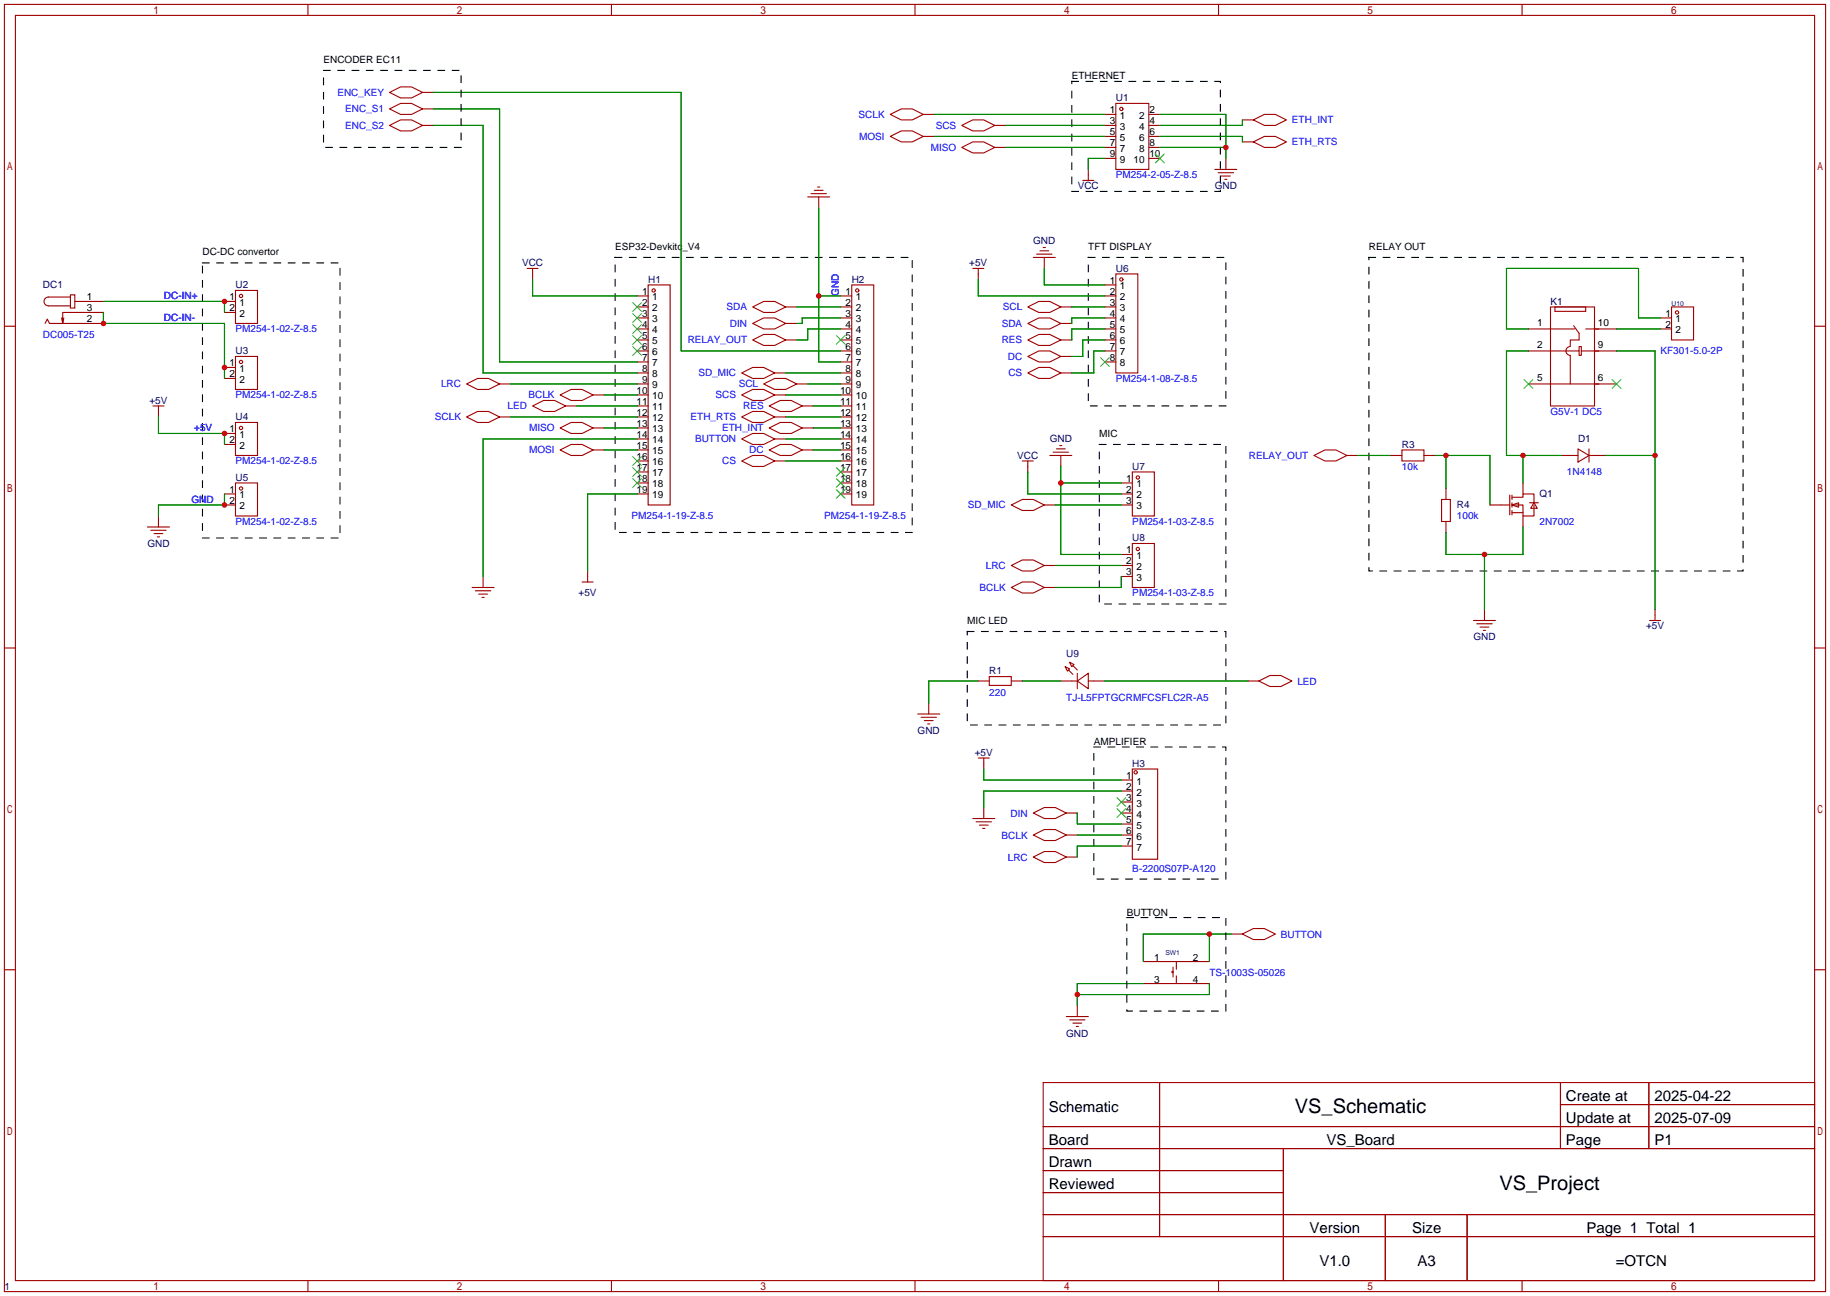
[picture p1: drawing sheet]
<svg xmlns="http://www.w3.org/2000/svg" width="422mm" height="299mm" viewBox="0 0 422 299" stroke-linecap="round" stroke-linejoin="round" font-family="sans-serif">
<g fill="none" stroke="#a10000" stroke-width=".25">
<path d="M1 1h420.4v297.2h-420.4zM3.6 3.6h415.2v292.1h-415.2zM71.1 1v2.6M141.1 1v2.6M211.2 1v2.6M281.3 1v2.6M351.3 1v2.6M89.9 21.3l2.6-1.2h2.5l2.5 1.2-2.5 1.3h-2.5zM89.9 25.1l2.6-1.2h2.5l2.5 1.2-2.5 1.3h-2.5zM89.9 29l2.6-1.3h2.5l2.5 1.3-2.5 1.2h-2.5zM97.5 29h2.6M97.5 21.3h2.6"/>
<path d="M97.5 25.1h2.6M205.5 31.5l2.5-1.3h2.6l2.5 1.3-2.5 1.3h-2.6zM205.5 26.4l2.5-1.3h2.6l2.5 1.3-2.5 1.3h-2.6zM213.1 26.4h2.5M213.1 31.5h2.5M222 34l2.5-1.2h2.6l2.5 1.2-2.5 1.3h-2.6zM222 29l2.5-1.3h2.6l2.5 1.3-2.5 1.2h-2.6zM229.6 29h2.6M229.6 34h2.6M251.2 39.1v2.6M255 26.4h2.6M255 36.6h2.6"/>
<path d="M255 29h2.6M255 34h2.6M255 31.5h2.6M257.6 23.9h7.6v15.2h-7.6zM265.2 26.4h2.5M265.2 36.6h2.5M265.2 29h2.5M265.2 34h2.5M265.2 31.5h2.5M280.4 39.1h5.1M281.2 39.9h3.5M283 36.6v2.5"/>
<path d="M286.8 27.7h2.5M286.8 32.8h2.5M289.3 27.7l2.5-1.3h2.6l2.5 1.3-2.5 1.3h-2.6zM289.3 32.8l2.5-1.3h2.6l2.5 1.3-2.5 1.2h-2.6zM186.4 45.5h5.1M187.2 44.7h3.6M188 43.9h2M188.7 43.2h.5M189 45.5v2.5M238.5 59.4h5.1M239.3 58.7h3.5M240 57.9h2.1"/>
<path d="M240.8 57.2h.5M241 59.4v2.6M249.9 41.7h2.6M281.9 40.6h2.1M282.7 41.4h.5M1 75.3h2.6M10.4 74.7l.5-1 .5 1h12.5M14.7 73.4l-.2 1.3M16.3 68.1h1v3h-1zM16.3 68.6h-5.1a1.02 1.02 0 0 0-1 1 1.02 1.02 0 0 0 1 1h5.1M17.3 69.6h6.6M23.9 72.1h-9.4v2.6l-.3-1.3"/>
<path d="M51.8 69.6h2.6M51.8 72.1h2.6M54.4 67.1h5v7.6h-5zM121.7 62h2.5M122.9 62v2.5M147.1 68.3h2.5M147.1 70.9h2.5M147.1 73.4h2.5M147.1 75.9h2.5M147.1 78.5h2.5M149.6 65.8h5.1v50.8h-5.1zM173.7 74.7l2.6-1.3h2.5l2.6 1.3-2.6 1.2h-2.5z"/>
<path d="M173.7 70.9l2.6-1.3h2.5l2.6 1.3-2.6 1.2h-2.5zM173.7 78.5l2.6-1.3h2.5l2.6 1.3-2.6 1.3h-2.5zM181.4 70.9h2.5M181.4 78.5h2.5M181.4 74.7h2.5M194.1 68.3h2.5M194.1 70.9h2.5M194.1 73.4h2.5M194.1 75.9h2.5M194.1 78.5h2.5M196.6 65.8h5.1v50.8h-5.1zM224.5 62h2.6"/>
<path d="M225.8 62v2.5M237.2 74.7l2.6-1.3h2.5l2.6 1.3-2.6 1.2h-2.5zM237.2 70.9l2.6-1.3h2.5l2.6 1.3-2.6 1.2h-2.5zM237.2 78.5l2.6-1.3h2.5l2.6 1.3-2.6 1.3h-2.5zM244.9 70.9h2.5M244.9 78.5h2.5M244.9 74.7h2.5M255 68.3h2.6M255 70.9h2.6M255 73.4h2.6M255 75.9h2.6M255 78.5h2.6"/>
<path d="M255 65.8h2.6M257.6 63.2h5v22.9h-5zM352.8 75.9h10.7M357.9 70.9h10.1v22.8h-10.1zM358.9 70.9h7.1v1h-7.1zM363.2 75.2l1.3 1.8v1.5h-2v1.5M366 75.9h7.1M383.3 73.4h2.5M383.3 75.9h2.5M385.8 70.9h5.1v7.6h-5.1zM418.8 75.3h2.6M35.3 93.7h2.5"/>
<path d="M36.6 93.7v2.6M51.8 84.8h2.6M51.8 87.4h2.6M54.4 82.3h5v7.6h-5zM54.4 97.5h5v7.7h-5zM107.7 88.6l2.5-1.2h2.6l2.5 1.2-2.5 1.3h-2.6zM107.7 96.3l2.5-1.3h2.6l2.5 1.3-2.5 1.2h-2.6zM115.3 88.6h2.6M115.3 96.3h2.6M122.9 93.7l2.6-1.2h2.5l2.6 1.2-2.6 1.3h-2.5zM129.3 91.2l2.5-1.3h2.6l2.5 1.3-2.5 1.3h-2.6zM129.3 98.8l2.5-1.3h2.6l2.5 1.3-2.5 1.3h-2.6z"/>
<path d="M130.6 93.7h2.5M136.9 91.2h2.5M136.9 98.8h2.5M147.1 81h2.5M147.1 83.6h2.5M147.1 86.1h2.5M147.1 88.6h2.5M147.1 91.2h2.5M147.1 93.7h2.5M147.1 96.3h2.5M147.1 98.8h2.5M171.2 96.3l2.5-1.3h2.6l2.5 1.3-2.5 1.2h-2.6z"/>
<path d="M171.2 91.2l2.5-1.3h2.6l2.5 1.3-2.5 1.3h-2.6zM171.2 86.1l2.5-1.3h2.6l2.5 1.3-2.5 1.3h-2.6zM176.3 88.6l2.5-1.2h2.6l2.5 1.2-2.5 1.3h-2.6zM177.5 98.8l2.6-1.3h2.5l2.6 1.3-2.6 1.3h-2.5zM177.5 93.7l2.6-1.2h2.5l2.6 1.2-2.6 1.3h-2.5zM178.8 86.1h2.6M178.8 91.2h2.6M178.8 96.3h2.6M183.9 88.6h2.5M185.2 93.7h2.5M185.2 98.8h2.5M194.1 81h2.5"/>
<path d="M194.1 83.6h2.5M194.1 86.1h2.5M194.1 88.6h2.5M194.1 91.2h2.5M194.1 93.7h2.5M194.1 96.3h2.5M194.1 98.8h2.5M237.2 82.3l2.6-1.3h2.5l2.6 1.3-2.6 1.3h-2.5zM237.2 86.1l2.6-1.3h2.5l2.6 1.3-2.6 1.3h-2.5zM244.9 86.1h2.5M244.9 82.3h2.5M255 81h2.6"/>
<path d="M255 83.6h2.6M352.8 81h11.7v-1h.5v1M352.8 88.6h20.3M362.4 80a1.02 1.02 0 0 0-1 1.1 1.02 1.02 0 0 0 1 .9l.1 6.6M364.5 81v1h.5v-1h4.1M368 81h5.1M36.6 119.1v2.6M51.8 114h2.6M51.8 100.1h2.6M51.8 102.6h2.6M51.8 116.6h2.6M54.4 111.5h5v7.6h-5z"/>
<path d="M129.3 103.9l2.5-1.3h2.6l2.5 1.3-2.5 1.3h-2.6zM136.9 103.9h2.5M147.1 101.3h2.5M147.1 103.9h2.5M147.1 106.4h2.5M147.1 109h2.5M147.1 111.5h2.5M147.1 114h2.5M171.2 106.4l2.5-1.2h2.6l2.5 1.2-2.5 1.3h-2.6zM171.2 101.3l2.5-1.2h2.6l2.5 1.2-2.5 1.3h-2.6zM177.5 103.9l2.6-1.3h2.5l2.6 1.3-2.6 1.3h-2.5zM178.8 101.3h2.6"/>
<path d="M178.8 106.4h2.6M185.2 103.9h2.5M194.1 101.3h2.5M194.1 103.9h2.5M194.1 106.4h2.5M194.1 109h2.5M194.1 111.5h2.5M194.1 114h2.5M233.4 116.6l2.6-1.3h2.5l2.5 1.3-2.5 1.3h-2.5zM236 106.4h2.5M237.2 106.4v2.6M241 116.6h2.6"/>
<path d="M242.3 105.2h5.1M243.1 104.4h3.5M243.8 103.6h2.1M244.6 102.9h.5M244.9 105.2v2.5M258.8 111.5h2.6M258.8 114h2.6M258.8 116.6h2.6M261.4 109h5v10.1h-5zM303.3 105.2l2.5-1.3h2.6l2.5 1.3-2.5 1.2h-2.6zM310.9 105.2h2.5M321.1 105.2h2.5"/>
<path d="M323.6 103.9h5.1v2.5h-5.1zM328.7 105.2h2.5M332.7 115.3h2.1v5.1h-2.1zM333.8 112.8v2.5M343.9 116.6h4.6M348.5 114.3v4.6M349 116.6h2.5v2.5h2.6v-2.5M349 114.8h2.5v-.8h2.6v2.1M349 116.6l1.5-.5v1zM349 114.3v1M349 116.1v1M349 117.9v1"/>
<path d="M349 118.4h2.5M351.5 111.5v2.5M351.5 119.1v2.6M353.1 116.1h2M354.1 116.1l.7 1.2h-1.5zM360.4 105.2h3.8M364.2 103.6l2.6 1.6-2.6 1.5zM366.8 105.2h3.8M366.8 103.6v3.1M34 121.7h5.1M34.8 122.4h3.6M35.6 123.2h2"/>
<path d="M36.3 124h.5M109 135.6h5M109.7 136.4h3.6M110.5 137.2h2M111.3 137.9h.5M111.5 133.1v2.5M134.4 134.4h2.5M135.6 131.8v2.6M233.4 130.6l2.6-1.3h2.5l2.5 1.3-2.5 1.2h-2.5zM233.4 135.6l2.6-1.2h2.5l2.5 1.2-2.5 1.3h-2.5zM241 135.6h2.6M241 130.6h2.6"/>
<path d="M258.8 128h2.6M258.8 130.6h2.6M258.8 133.1h2.6M261.4 125.5h5v10.1h-5zM333.8 120.4v2.5M1 149.6h2.6M225.8 157.2h2.5M228.3 156.2h5.1v2h-5.1zM233.4 157.2h2.6M244.9 157.2h3.8M245.9 153.9l1 .5-.5 .5zM246.6 154.7l1 1"/>
<path d="M246.9 152.9l1 .5-.5 .5zM247.6 153.7l1.1 1M248.7 157.2l2.5-1.8v3.6zM248.7 155.4v3.6M251.2 157.2h3.8M288 157.2h2.6M290.6 157.2l2.5-1.2h2.6l2.5 1.2-2.5 1.3h-2.6zM340.1 143.3h5.1M340.9 144h3.5M341.6 144.8h2.1M342.4 145.5h.5M342.6 140.7v2.6"/>
<path d="M380.7 143.3h2.6M382 140.7v2.6M418.8 149.6h2.6M211.8 164.8h5.1M212.6 165.6h3.6M213.4 166.4h2M214.1 167.1h.5M214.4 162.3v2.5M225.8 175h2.5M227.1 175v2.5M261.4 177.5h5.8v20.9h-5.8zM224.5 189h5.1"/>
<path d="M225.3 189.7h3.6M226.1 190.5h2M226.8 191.3h.5M227.1 186.4v2.6M238.5 187.7l2.5-1.3h2.6l2.5 1.3-2.5 1.3h-2.6zM238.5 192.8l2.5-1.3h2.6l2.5 1.3-2.5 1.3h-2.6zM238.5 197.9l2.5-1.3h2.6l2.5 1.3-2.5 1.2h-2.6zM246.1 187.7h2.6M246.1 192.8h2.6M246.1 197.9h2.6M258.8 180.1h2.6M258.8 182.6h2.6"/>
<path d="M258.8 185.2h2.6M258.8 187.7h2.6M258.8 190.2h2.6M258.8 192.8h2.6M258.8 195.3h2.6M284.2 215.6h2.6M286.8 215.6l2.5-1.2h2.5l2.6 1.2-2.6 1.3h-2.5zM1 223.9h2.6M246.1 234.7h5.1M246.9 235.5h3.5M247.6 236.2h2.1M248.4 237h.5"/>
<path d="M248.7 232.2v2.5M263.9 222h15.2M263.9 227.1h15.2M270.8 224.3h-.3v.2h.3M270.8 223.3v2.3M271.5 222v1.8M271.5 225.3v1.8M418.8 223.9h2.6M240.8 249.9h178v45.8h-178zM267.7 249.9v35.6M360.2 249.9v15.3M360.2 255h58.6"/>
<path d="M380.6 249.9v15.3M240.8 260.1h178M240.8 265.2h178M240.8 270.3h55.4M240.8 275.3h55.4M296.2 265.2v30.5M71.1 295.7v2.5M141.1 295.7v2.5M211.2 295.7v2.5M240.8 280.4h178M240.8 285.5h178M281.3 295.7v2.5"/>
<path d="M319.8 280.4v15.3M338.6 280.4v15.3M351.3 295.7v2.5"/>
<circle cx="258.8" cy="25.1" r=".38"/>
<circle cx="55.6" cy="68.3" r=".38"/>
<circle cx="150.9" cy="67.1" r=".38"/>
<circle cx="197.9" cy="67.1" r=".38"/>
<circle cx="258.8" cy="64.5" r=".38"/>
<circle cx="387.1" cy="72.1" r=".38"/>
<circle cx="55.6" cy="83.6" r=".38"/>
<circle cx="55.6" cy="98.8" r=".38"/>
<circle cx="55.6" cy="112.8" r=".38"/>
<circle cx="262.6" cy="110.2" r=".38"/>
<circle cx="262.6" cy="126.7" r=".38"/>
<circle cx="262.1" cy="178.3" r=".38"/>
</g>
<path d="M74.7 16.3h31.7v17.7h-31.7zM247.4 18.8h34.3v25.4h-34.3zM142 59.4h68.6v63.5h-68.6zM251.2 59.4h31.8v34.3h-31.8zM316 59.4h86.3v72.4h-86.3zM46.7 60.7h31.8v63.5h-31.8zM253.7 102.6h29.3v36.8h-29.3zM223.3 145.8h59.7v21.6h-59.7zM252.5 172.5h30.5v30.4h-30.5zM260.1 211.8h22.9v21.6h-22.9z" fill="none" stroke="#000" stroke-width=".25" stroke-dasharray="1.5 1.8"/>
<g fill="none" stroke="#008700" stroke-width=".25">
<path d="M100.1 29h11.4v57.1h35.6M100.1 25.1h15.2v58.5h31.8M100.1 21.3h57.1v59.7h36.9M215.6 26.4h39.4M215.6 31.5h39.4M232.2 34h22.8M232.2 29h22.8M255 36.6h-3.8v2.5M267.7 26.4h15.3v10.2M267.7 34h15.3M267.7 31.5h19.1v1.3M286.8 27.7v1.3h-19.1"/>
<path d="M189 48v35.6h5.1M23.9 69.6h27.9v2.5M23.9 72.1v2.6h27.9v12.7M122.9 64.5v3.8h24.2M183.9 70.9h10.2M189 68.3h5.1M194.1 73.4h-8.9v1.3h-1.3M194.1 75.9h-7.7v2.6h-2.5M225.8 64.5v3.8h29.2M241 62v3.8h14M247.4 70.9h7.6M255 73.4h-7.6v1.3"/>
<path d="M255 75.9h-7.6v2.6M255 78.5h-5.1v3.8h-2.5M373.1 75.9h10.2M383.3 73.4h-5.1v-11.4h-30.5v13.9h5.1M36.6 96.3v3.8h15.2v2.5M117.9 96.3h29.2M117.9 88.6h29.2M133.1 93.7h14M139.4 98.8h7.7M139.4 91.2h7.7M181.4 96.3h12.7M181.4 91.2h12.7"/>
<path d="M181.4 86.1h12.7M186.4 88.6h7.7M187.7 98.8h6.4M187.7 93.7h6.4M255 81h-2.5v5.1h-5.1M352.8 81h-5.1v24.2h12.7M373.1 81h8.9v59.7M51.8 114v2.6h-15.2v2.5M139.4 103.9h7.7M147.1 101.3h-35.6v31.8M147.1 114h-11.5v17.8M181.4 101.3h12.7"/>
<path d="M181.4 106.4h12.7M187.7 103.9h6.4M237.2 109v5h21.6M243.6 116.6h15.2M244.9 107.7v20.3h13.9M244.9 111.5h13.9M313.4 105.2h7.7M331.2 105.2h12.7v11.4M333.8 105.2v7.6M351.5 105.2v6.3M370.6 105.2h11.4M243.6 130.6h15.2"/>
<path d="M258.8 133.1v2.5h-15.2M342.6 128v12.7M351.5 121.7v6.3h-17.7v-5.1M225.8 157.2h-11.4v5.1M236 157.2h8.9M255 157.2h33M227.1 177.5v2.6h31.7M248.7 187.7v2.5h10.1M248.7 192.8h10.1M258.8 182.6h-31.7v3.8M258.8 195.3h-10.1v2.6M279.1 215.6v6.4"/>
<path d="M284.2 215.6h-20.3v6.4M263.9 227.1h-15.2v5.1M279.1 227.1v2.5h-30.4"/>
</g>
<g fill="none" stroke="#3c3" stroke-width=".25">
<path d="M266.7 35.6l2 2M268.7 35.6l-2 2M146 69.9l2.1 2M146 72.4l2.1 2M146 74.9l2.1 2.1M146 77.5l2.1 2M148.1 69.9l-2.1 2M148.1 72.4l-2.1 2M148.1 74.9l-2.1 2.1M148.1 77.5l-2.1 2M193 77.5l2.1 2M195.1 77.5l-2.1 2"/>
<path d="M146 80l2.1 2M148.1 80l-2.1 2M254 82.6l2 2M256 82.6l-2 2M351.8 87.6l2 2.1M353.8 87.6l-2 2.1M372.1 87.6l2 2.1M374.1 87.6l-2 2.1M146 105.4l2.1 2M146 108l2.1 2M146 110.5l2.1 2M148.1 105.4l-2.1 2"/>
<path d="M148.1 108l-2.1 2M148.1 110.5l-2.1 2M193 108l2.1 2M193 110.5l2.1 2M193 113l2.1 2.1M195.1 108l-2.1 2M195.1 110.5l-2.1 2M195.1 113l-2.1 2.1M257.8 184.1l2 2.1M257.8 186.7l2 2M259.8 184.1l-2 2.1M259.8 186.7l-2 2"/>
</g>
<g fill="#c00">
<circle cx="51.8" cy="69.6" r=".63"/>
<circle cx="23.9" cy="74.7" r=".63"/>
<circle cx="51.8" cy="84.8" r=".63"/>
<circle cx="51.8" cy="116.6" r=".63"/>
<circle cx="51.8" cy="100.1" r=".63"/>
<circle cx="283" cy="34" r=".63"/>
<circle cx="189" cy="68.3" r=".63"/>
<circle cx="244.9" cy="111.5" r=".63"/>
<circle cx="279.1" cy="215.6" r=".63"/>
<circle cx="248.7" cy="229.6" r=".63"/>
<circle cx="351.5" cy="105.2" r=".63"/>
<circle cx="382" cy="105.2" r=".63"/>
<circle cx="342.6" cy="128" r=".63"/>
<circle cx="333.8" cy="105.2" r=".63"/>
</g>
<g font-size="4.6">
<text x="298.9" y="257">VS_Schematic</text>
<text x="346.1" y="274.8">VS_Project</text>
</g>
<g font-size="3.5">
<text x="242.1" y="256.7">Schematic</text>
<text x="361.5" y="254.2">Create at</text>
<text x="381.9" y="254.2">2025-04-22</text>
<text x="361.5" y="259.2">Update at</text>
<text x="381.9" y="259.2">2025-07-09</text>
<text x="242.1" y="264.3">Board</text>
<text x="242.1" y="269.4">Drawn</text>
<text x="306.2" y="264.3">VS_Board</text>
<text x="361.5" y="264.3">Page</text>
<text x="381.9" y="264.3">P1</text>
<text x="242.1" y="274.5">Reviewed</text>
<text x="302.3" y="284.6">Version</text>
<text x="326" y="284.6">Size</text>
<text x="366.2" y="284.6">Page 1 Total 1</text>
<text x="304.6" y="292.3">V1.0</text>
<text x="327.2" y="292.3">A3</text>
<text x="372.9" y="292.3">=OTCN</text>
</g>
<g font-size="2.3">
<text x="74.7" y="14.5">ENCODER EC11</text>
<text x="247.4" y="18.3">ETHERNET</text>
<text x="256.1" y="26.2">1</text>
<text x="256.1" y="28.7">3</text>
<text x="258.5" y="27.5">1</text>
<text x="258.5" y="30">3</text>
<text x="263" y="30">4</text>
<text x="263" y="27.5">2</text>
<text x="265.3" y="28.7">4</text>
<text x="265.3" y="26.2">2</text>
<text x="256.1" y="31.3">5</text>
<text x="256.1" y="33.8">7</text>
<text x="258.5" y="32.5">5</text>
<text x="258.5" y="35.1">7</text>
<text x="263" y="35.1">8</text>
<text x="263" y="32.5">6</text>
<text x="265.3" y="33.8">8</text>
<text x="265.3" y="31.3">6</text>
<text x="256.1" y="36.3">9</text>
<text x="258.5" y="37.6">9</text>
<text x="261.7" y="37.6">10</text>
<text x="265.3" y="36.3">10</text>
<text x="46.7" y="59">DC-DC convertor</text>
<text x="142" y="57.7">ESP32-Devkitc_V4</text>
<text x="251.2" y="57.7">TFT DISPLAY</text>
<text x="316" y="57.7">RELAY OUT</text>
<text x="256.1" y="65.6">1</text>
<text x="20.1" y="69.4">1</text>
<text x="20.1" y="71.9">3</text>
<text x="52.9" y="69.4">1</text>
<text x="52.9" y="71.9">2</text>
<text x="55.3" y="70.6">1</text>
<text x="148.2" y="68.1">1</text>
<text x="148.2" y="70.6">2</text>
<text x="150.5" y="69.4">1</text>
<text x="150.5" y="71.9">2</text>
<text x="195.2" y="68.1">1</text>
<text x="195.2" y="70.6">2</text>
<text x="197.5" y="69.4">1</text>
<text x="197.5" y="71.9">2</text>
<text x="256.1" y="68.1">2</text>
<text x="256.1" y="70.6">3</text>
<text x="258.5" y="66.8">1</text>
<text x="258.5" y="69.4">2</text>
<text x="258.5" y="71.9">3</text>
<text x="20.1" y="74.4">2</text>
<text x="55.3" y="73.2">2</text>
<text x="148.2" y="73.2">3</text>
<text x="148.2" y="75.7">4</text>
<text x="150.5" y="74.4">3</text>
<text x="150.5" y="77">4</text>
<text x="195.2" y="73.2">3</text>
<text x="195.2" y="75.7">4</text>
<text x="197.5" y="74.4">3</text>
<text x="197.5" y="77">4</text>
<text x="256.1" y="73.2">4</text>
<text x="256.1" y="75.7">5</text>
<text x="258.5" y="74.4">4</text>
<text x="258.5" y="77">5</text>
<text x="354.8" y="75.2">1</text>
<text x="368.8" y="75.2">10</text>
<text x="384.4" y="73.2">1</text>
<text x="384.4" y="75.7">2</text>
<text x="386.8" y="74.4">1</text>
<text x="386.8" y="77">2</text>
<text x="148.2" y="78.3">5</text>
<text x="148.2" y="80.8">6</text>
<text x="148.2" y="83.3">7</text>
<text x="150.5" y="79.5">5</text>
<text x="150.5" y="82.1">6</text>
<text x="195.2" y="78.3">5</text>
<text x="195.2" y="80.8">6</text>
<text x="195.2" y="83.3">7</text>
<text x="197.5" y="79.5">5</text>
<text x="197.5" y="82.1">6</text>
<text x="256.1" y="78.3">6</text>
<text x="256.1" y="80.8">7</text>
<text x="256.1" y="83.3">8</text>
<text x="258.5" y="79.5">6</text>
<text x="258.5" y="82.1">7</text>
<text x="354.8" y="80.3">2</text>
<text x="368.8" y="80.3">9</text>
<text x="52.9" y="84.6">1</text>
<text x="52.9" y="87.1">2</text>
<text x="55.3" y="85.9">1</text>
<text x="55.3" y="88.4">2</text>
<text x="148.2" y="85.9">8</text>
<text x="148.2" y="88.4">9</text>
<text x="150.5" y="84.6">7</text>
<text x="150.5" y="87.1">8</text>
<text x="150.5" y="89.7">9</text>
<text x="195.2" y="85.9">8</text>
<text x="195.2" y="88.4">9</text>
<text x="197.5" y="84.6">7</text>
<text x="197.5" y="87.1">8</text>
<text x="197.5" y="89.7">9</text>
<text x="258.5" y="84.6">8</text>
<text x="354.8" y="87.9">5</text>
<text x="368.8" y="87.9">6</text>
<text x="146.9" y="91">10</text>
<text x="146.9" y="93.5">11</text>
<text x="150.5" y="92.2">10</text>
<text x="150.5" y="94.8">11</text>
<text x="193.9" y="91">10</text>
<text x="193.9" y="93.5">11</text>
<text x="197.5" y="92.2">10</text>
<text x="197.5" y="94.8">11</text>
<text x="52.9" y="99.8">1</text>
<text x="55.3" y="101.1">1</text>
<text x="146.9" y="96">12</text>
<text x="146.9" y="98.6">13</text>
<text x="146.9" y="101.1">14</text>
<text x="150.5" y="97.3">12</text>
<text x="150.5" y="99.8">13</text>
<text x="193.9" y="96">12</text>
<text x="193.9" y="98.6">13</text>
<text x="193.9" y="101.1">14</text>
<text x="197.5" y="97.3">12</text>
<text x="197.5" y="99.8">13</text>
<text x="253.7" y="100.9">MIC</text>
<text x="52.9" y="102.4">2</text>
<text x="55.3" y="103.7">2</text>
<text x="146.9" y="103.7">15</text>
<text x="146.9" y="106.2">16</text>
<text x="150.5" y="102.4">14</text>
<text x="150.5" y="104.9">15</text>
<text x="150.5" y="107.5">16</text>
<text x="193.9" y="103.7">15</text>
<text x="193.9" y="106.2">16</text>
<text x="197.5" y="102.4">14</text>
<text x="197.5" y="104.9">15</text>
<text x="197.5" y="107.5">16</text>
<text x="52.9" y="113.8">1</text>
<text x="146.9" y="108.7">17</text>
<text x="146.9" y="111.3">18</text>
<text x="146.9" y="113.8">19</text>
<text x="150.5" y="110">17</text>
<text x="150.5" y="112.5">18</text>
<text x="193.9" y="108.7">17</text>
<text x="193.9" y="111.3">18</text>
<text x="193.9" y="113.8">19</text>
<text x="197.5" y="110">17</text>
<text x="197.5" y="112.5">18</text>
<text x="260" y="111.3">1</text>
<text x="260" y="113.8">2</text>
<text x="262.3" y="112.5">1</text>
<text x="52.9" y="116.4">2</text>
<text x="55.3" y="115.1">1</text>
<text x="55.3" y="117.6">2</text>
<text x="150.5" y="115.1">19</text>
<text x="197.5" y="115.1">19</text>
<text x="260" y="116.4">3</text>
<text x="262.3" y="115.1">2</text>
<text x="262.3" y="117.6">3</text>
<text x="260" y="127.8">1</text>
<text x="260" y="130.3">2</text>
<text x="262.3" y="129.1">1</text>
<text x="262.3" y="131.6">2</text>
<text x="260" y="132.9">3</text>
<text x="262.3" y="134.1">3</text>
<text x="223.3" y="144.1">MIC LED</text>
<text x="252.5" y="172">AMPLIFIER</text>
<text x="260" y="179.9">1</text>
<text x="260" y="182.4">2</text>
<text x="260" y="184.9">3</text>
<text x="262.3" y="181.1">1</text>
<text x="262.3" y="183.7">2</text>
<text x="260" y="187.5">4</text>
<text x="260" y="190">5</text>
<text x="262.3" y="186.2">3</text>
<text x="262.3" y="188.7">4</text>
<text x="262.3" y="191.3">5</text>
<text x="260" y="192.6">6</text>
<text x="260" y="195.1">7</text>
<text x="262.3" y="193.8">6</text>
<text x="262.3" y="196.4">7</text>
<text x="260.1" y="211.4">BUTTON</text>
<text x="266.4" y="221.8">1</text>
<text x="275.3" y="221.8">2</text>
<text x="266.4" y="226.8">3</text>
<text x="275.3" y="226.8">4</text>
</g>
<g font-size="2.3" fill="#00f">
<text x="77.9" y="22.1">ENC_KEY</text>
<text x="79.7" y="26">ENC_S1</text>
<text x="79.7" y="29.8">ENC_S2</text>
<text x="198.2" y="27.2">SCLK</text>
<text x="216" y="29.8">SCS</text>
<text x="298.2" y="28.5">ETH_INT</text>
<text x="198.3" y="32.3">MOSI</text>
<text x="214.8" y="34.8">MISO</text>
<text x="298.2" y="33.6">ETH_RTS</text>
<text x="257.6" y="41.2">PM254-2-05-Z-8.5</text>
<text x="37.8" y="69.1">DC-IN+</text>
<text x="167.7" y="71.7">SDA</text>
<text x="193.6" y="68.3" transform="rotate(-90 193.6 68.3)">GND</text>
<text x="231.5" y="71.7">SCL</text>
<text x="37.8" y="74.2">DC-IN-</text>
<text x="54.4" y="76.8">PM254-1-02-Z-8.5</text>
<text x="168.5" y="75.5">DIN</text>
<text x="231.2" y="75.5">SDA</text>
<text x="9.9" y="78">DC005-T25</text>
<text x="158.7" y="79.3">RELAY_OUT</text>
<text x="231.2" y="79.3">RES</text>
<text x="232.6" y="83.1">DC</text>
<text x="383.3" y="81.8">KF301-5.0-2P</text>
<text x="101.8" y="89.5">LRC</text>
<text x="161.2" y="86.9">SD_MIC</text>
<text x="170.5" y="89.5">SCL</text>
<text x="232.8" y="86.9">CS</text>
<text x="257.6" y="88.2">PM254-1-08-Z-8.5</text>
<text x="54.4" y="92">PM254-1-02-Z-8.5</text>
<text x="117.2" y="94.5">LED</text>
<text x="122" y="92">BCLK</text>
<text x="165.2" y="92">SCS</text>
<text x="171.5" y="94.5">RES</text>
<text x="357.9" y="95.8">G5V-1 DC5</text>
<text x="44.8" y="99.6">+5V</text>
<text x="100.4" y="97.1">SCLK</text>
<text x="122.1" y="99.6">MISO</text>
<text x="159.4" y="97.1">ETH_RTS</text>
<text x="166.7" y="99.6">ETH_INT</text>
<text x="54.4" y="107.2">PM254-1-02-Z-8.5</text>
<text x="122.1" y="104.7">MOSI</text>
<text x="160.4" y="102.2">BUTTON</text>
<text x="166.7" y="107.2">CS</text>
<text x="172.9" y="104.7">DC</text>
<text x="288.3" y="106">RELAY_OUT</text>
<text x="323.6" y="108.5">10k</text>
<text x="361.7" y="109.8">1N4148</text>
<text x="44.2" y="116.1">GND</text>
<text x="145.8" y="119.9">PM254-1-19-Z-8.5</text>
<text x="190.2" y="119.9">PM254-1-19-Z-8.5</text>
<text x="223.4" y="117.4">SD_MIC</text>
<text x="336.3" y="119.9">100k</text>
<text x="54.4" y="121.2">PM254-1-02-Z-8.5</text>
<text x="261.4" y="121.2">PM254-1-03-Z-8.5</text>
<text x="355.3" y="121.2">2N7002</text>
<text x="227.5" y="131.4">LRC</text>
<text x="226.1" y="136.4">BCLK</text>
<text x="261.4" y="137.7">PM254-1-03-Z-8.5</text>
<text x="228.3" y="160.6">220</text>
<text x="246.1" y="161.8">TJ-L5FPTGCRMFCSFLC2R-A5</text>
<text x="299.5" y="158">LED</text>
<text x="233.3" y="188.5">DIN</text>
<text x="231.2" y="193.6">BCLK</text>
<text x="232.6" y="198.7">LRC</text>
<text x="261.4" y="201.2">B-2200S07P-A120</text>
<text x="295.7" y="216.5">BUTTON</text>
<text x="279.1" y="225.3">TS-1003S-05026</text>
</g>
<g font-size="2.3" fill="#000080">
<text x="257.6" y="23.4">U1</text>
<text x="248.8" y="43.7">VCC</text>
<text x="280.4" y="43.7">GND</text>
<text x="238.5" y="56.4">GND</text>
<text x="120.5" y="61.5">VCC</text>
<text x="149.6" y="65.3">H1</text>
<text x="196.6" y="65.3">H2</text>
<text x="223.7" y="61.5">+5V</text>
<text x="257.6" y="62.8">U6</text>
<text x="9.9" y="66.6">DC1</text>
<text x="54.4" y="66.6">U2</text>
<text x="357.9" y="70.4">K1</text>
<text x="54.4" y="81.8">U3</text>
<text x="34.5" y="93.3">+5V</text>
<text x="54.4" y="97.1">U4</text>
<text x="234.8" y="106">VCC</text>
<text x="242.3" y="102.2">GND</text>
<text x="323.6" y="103.4">R3</text>
<text x="364.2" y="102.2">D1</text>
<text x="54.4" y="111">U5</text>
<text x="261.4" y="108.5">U7</text>
<text x="336.3" y="117.4">R4</text>
<text x="355.3" y="114.9">Q1</text>
<text x="261.4" y="125">U8</text>
<text x="34" y="126.3">GND</text>
<text x="133.6" y="137.7">+5V</text>
<text x="340.1" y="147.9">GND</text>
<text x="379.9" y="145.3">+5V</text>
<text x="228.3" y="155.5">R1</text>
<text x="246.1" y="151.7">U9</text>
<text x="211.8" y="169.5">GND</text>
<text x="225" y="174.5">+5V</text>
<text x="261.4" y="177.1">H3</text>
<text x="246.1" y="239.3">GND</text>
<text x="1" y="297.7">1</text>
</g>
<g font-size="1.6" fill="#000080">
<text x="385.8" y="70.6">U10</text>
<text x="269" y="220.4">SW1</text>
</g>
</svg>
